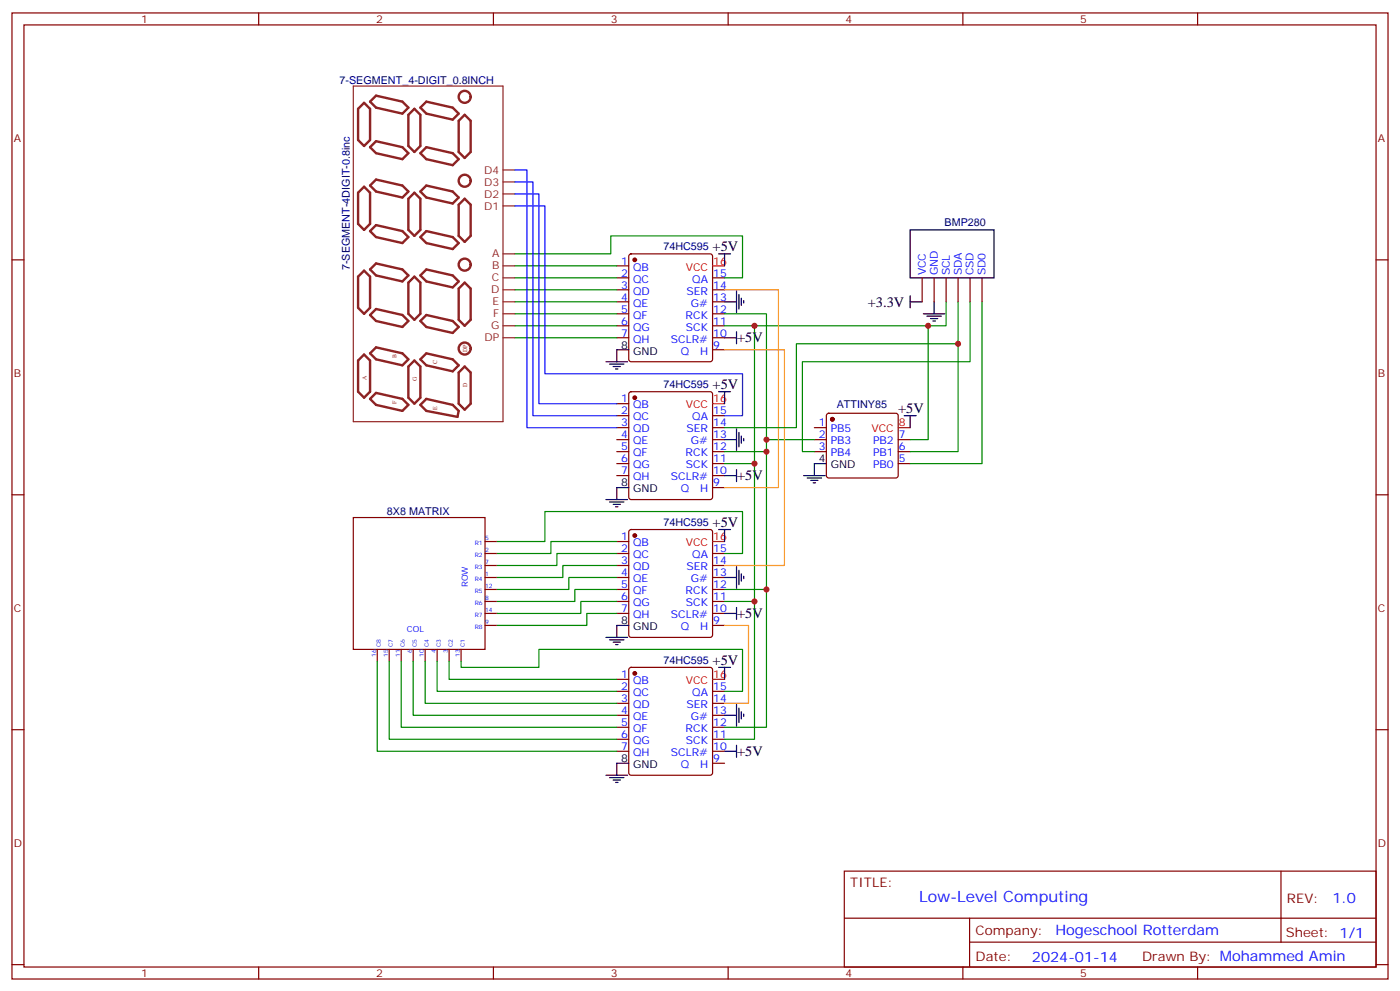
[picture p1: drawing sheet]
<svg xmlns="http://www.w3.org/2000/svg" width="412mm" height="292mm" viewBox="0 0 412 292" stroke-linecap="round" stroke-linejoin="round" font-family="sans-serif">
<g fill="none" stroke="#870000" stroke-width=".35">
<path d="M3.5 3.8h405.4v284.3h-405.4zM7.1 7.3h398.2v277.3h-398.2zM76.2 3.8v3.5M145.3 3.8v3.5M214.5 3.8v3.5M283.6 3.8v3.5M352.8 3.8v3.5M3.5 76.5h3.6M181.7 78.2h3.5M185.4 74.9l.5-.2h23.3l.5 .2 .2 .5v30.4l-.2 .5-.5 .2h-23.3l-.5-.3-.2-.4v-30.4zM405.3 76.5h3.6M181.7 81.8h3.5"/>
<path d="M181.7 85.3h3.5M181.7 88.8h3.5M181.7 92.4h3.5M181.7 95.9h3.5M181.7 99.4h3.5M209.9 81.8h3.5M209.9 85.3h3.5M209.9 88.8h3.5M209.9 92.4h3.5M209.9 95.9h3.5M209.9 99.4h3.5M271.6 81.8v7"/>
<path d="M275.2 81.8v7M278.7 81.8v7M282.2 81.8v7M285.8 81.8v7M289.3 81.8v7M181.7 118.8h3.5M185.4 115.5l.5-.2h23.3l.5 .2 .2 .5v30.3l-.2 .5-.5 .2h-23.3l-.5-.2-.2-.5v-30.3zM209.9 102.9h3.5M181.7 125.9h3.5M181.7 129.4h3.5M181.7 132.9h3.5M181.7 136.5h3.5"/>
<path d="M181.7 122.3h3.5M181.7 140h3.5M209.9 125.9h3.5M209.9 129.4h3.5M209.9 132.9h3.5M209.9 136.5h3.5M209.9 122.3h3.5M209.9 140h3.5M239.9 125.9h3.5M239.9 129.4h3.5M239.9 132.9h3.5M243.7 121.8l.4-.2h19.8l.5 .2 .2 .5v17.7l-.3 .5-.4 .2h-19.8l-.5-.2-.2-.5v-17.7z"/>
<path d="M264.6 129.4h3.5M264.6 132.9h3.5M264.6 136.5h3.5M3.5 145.6h3.6M104.1 152.3h38.8v38.8h-38.8zM142.9 159.4h3.5M181.7 159.4h3.5M185.4 156.1l.5-.2h23.3l.5 .2 .2 .5v30.3l-.2 .5-.5 .2h-23.3l-.5-.2-.2-.5v-30.3zM209.9 143.5h3.5M405.3 145.6h3.6M142.9 162.9h3.5M142.9 166.4h3.5"/>
<path d="M142.9 170h3.5M142.9 173.5h3.5M142.9 177h3.5M181.7 162.9h3.5M181.7 166.4h3.5M181.7 170h3.5M181.7 173.5h3.5M181.7 177h3.5M209.9 162.9h3.5M209.9 166.4h3.5M209.9 170h3.5M209.9 173.5h3.5"/>
<path d="M209.9 177h3.5M111.1 191.1v3.6M114.7 191.1v3.6M118.2 191.1v3.6M121.7 191.1v3.6M125.2 191.1v3.6M128.8 191.1v3.6M132.3 191.1v3.6M135.8 191.1v3.6M142.9 180.6h3.5M142.9 184.1h3.5M181.7 180.6h3.5"/>
<path d="M181.7 200h3.5M185.4 196.6l.5-.2h23.3l.5 .2 .2 .5v30.4l-.2 .5-.5 .2h-23.3l-.5-.3-.2-.4v-30.4zM209.9 180.6h3.5M209.9 184.1h3.5M3.5 214.8h3.6M181.7 203.5h3.5M181.7 207h3.5M181.7 210.5h3.5M181.7 214.1h3.5M181.7 217.6h3.5M209.9 203.5h3.5M209.9 207h3.5"/>
<path d="M209.9 210.5h3.5M209.9 214.1h3.5M209.9 217.6h3.5M405.3 214.8h3.6M181.7 221.1h3.5M209.9 221.1h3.5M209.9 224.6h3.5M248.7 256.4h156.6v28.2h-156.6zM377.3 256.4v20.9M248.7 270.2h156.5M285.6 277.3h119.6M285.6 270.2v14.2"/>
<path d="M3.5 283.9h3.6M76.2 284.6v3.5M145.3 284.6v3.5M214.5 284.6v3.5M283.6 284.6v3.5M352.8 284.6v3.5M405.3 283.9h3.6"/>
</g>
<g fill="#870000" stroke="#870000" stroke-width=".35">
<circle cx="245.2" cy="123.4" r=".53"/>
<circle cx="187" cy="76.5" r=".53"/>
<circle cx="187" cy="117.1" r=".53"/>
<circle cx="187" cy="157.6" r=".53"/>
<circle cx="187" cy="198.2" r=".53"/>
</g>
<g fill="none" stroke="#000" stroke-width=".35">
<path d="M211.7 74.7h3.5M213.4 74.7v3.5M268.1 67.7h24.7v14.1h-24.7zM213.4 88.8h3.6M213.4 99.4h3.6M217 85.7v6.3M217 97.6v3.6M217.7 86.7v4.2M218.4 87.8v2.1M219.1 88.5v.7M268.1 87.1v3.5M268.1 88.8h3.5"/>
<path d="M272 92.4h6.3M273 93.1h4.3M274.1 93.8h2.1M274.8 94.5h.7M275.2 88.8v3.6M178.5 106.5h6.4M179.6 107.2h4.2M180.6 107.9h2.1M181.3 108.6h.7M185.2 102.9h-3.5v3.6M211.7 115.3h3.5M213.4 115.3v3.5"/>
<path d="M213.4 140h3.6M213.4 129.4h3.6M217 126.2v6.4M217 138.2v3.5M217.7 127.3v4.2M218.4 128.3v2.2M219.1 129v.8M236.7 140h6.4M243.4 136.5h-3.5v3.5M266.3 122.3h3.6M268.1 122.3v3.6M178.5 147h6.4"/>
<path d="M179.6 147.7h4.2M180.6 148.4h2.1M181.3 149.2h.7M185.2 143.5h-3.5v3.5M211.7 155.9h3.5M213.4 155.9v3.5M237.8 140.7h4.2M238.8 141.4h2.1M239.5 142.1h.7M213.4 170h3.6M217 166.8v6.3M217 178.8v3.5"/>
<path d="M217.7 167.9v4.2M218.4 168.9v2.1M219.1 169.6v.7M178.5 187.6h6.4M179.6 188.3h4.2M180.6 189h2.1M181.3 189.7h.7M185.2 184.1h-3.5v3.5M211.7 196.4h3.5M213.4 196.4v3.6M213.4 180.6h3.6M213.4 210.5h3.6"/>
<path d="M217 207.4v6.3M217 219.4v3.5M217.7 208.4v4.3M218.4 209.5v2.1M219.1 210.2v.7M178.5 228.2h6.4M179.6 228.9h4.2M180.6 229.6h2.1M181.3 230.3h.7M185.2 224.6h-3.5v3.6M213.4 221.1h3.6"/>
</g>
<path d="M209.9 78.2h3.5M209.9 118.8h3.5M264.6 125.9h3.5M209.9 159.4h3.5M209.9 200h3.5" fill="none" stroke="#f00" stroke-width=".35"/>
<g fill="none" stroke="#8c2424" stroke-width=".35">
<path d="M104.1 25.3h44.1v98.8h-44.1zM148.2 57.1h3.5M148.2 53.6h3.5M148.2 50h3.5M148.2 78.2h3.5M148.2 74.7h3.5M148.2 60.6h3.5M148.2 99.4h3.5M148.2 95.9h3.5M148.2 92.4h3.5M148.2 88.8h3.5M148.2 85.3h3.5"/>
<path d="M148.2 81.8h3.5"/>
</g>
<g fill="none" stroke="#8c2424" stroke-width=".71">
<path d="M105.5 32l1.7-1.7 1.8 1.7v9.2l-1.8 1.8-1.7-1.8zM110.8 28.2l7.7 1.7 1.8 1.8-1.8 1.7-7.7-1.7-1.8-1.8zM122.1 32l1.7 1.8v9.2l-1.7 1.7-1.8-1.7v-9.2zM123.8 31.7l1.8-1.8 7.7 1.8 1.8 1.7-1.8 1.8-7.7-1.8zM136.9 33.8l1.7 1.8v9.1l-1.7 1.8-1.8-1.8v-9.1zM105.5 56.7l1.7-1.7 1.8 1.7v9.2l-1.8 1.8-1.7-1.8zM109 54.6l1.8-1.8 7.7 1.8 1.8 1.8-1.8 1.7-7.7-1.7zM109 43.3l1.8-1.7 7.7 1.7 1.8 1.8-1.8 1.7-7.7-1.7zM120.3 58.5l1.8-1.8 1.7 1.8v9.2l-1.7 1.7-1.8-1.7zM123.8 56.4l1.8-1.8 7.7 1.8 1.8 1.7-1.8 1.8-7.7-1.8zM123.8 45.1l1.8-1.8 7.7 1.8 1.8 1.7-1.8 1.8-7.7-1.8zM136.9 58.5l1.7 1.8v9.1l-1.7 1.8-1.8-1.8v-9.1z"/>
<path d="M109 79.3l1.8-1.8 7.7 1.8 1.8 1.8-1.8 1.7-7.7-1.7zM110.8 66.3l7.7 1.7 1.8 1.8-1.8 1.7-7.7-1.7-1.8-1.8zM123.8 69.8l1.8-1.8 7.7 1.8 1.8 1.7-1.8 1.8-7.7-1.8zM105.5 81.4l1.7-1.7 1.8 1.7v9.2l-1.8 1.8-1.7-1.8zM109 92.7l1.8-1.8 7.7 1.8 1.8 1.8-1.8 1.7-7.7-1.7zM120.3 83.2l1.8-1.8 1.7 1.8v9.2l-1.7 1.7-1.8-1.7zM123.8 94.5l1.8-1.8 7.7 1.8 1.8 1.7-1.8 1.8-7.7-1.8zM123.8 81.1l1.8-1.8 7.7 1.8 1.8 1.7-1.8 1.8-7.7-1.8zM135.1 84.9l1.8-1.7 1.7 1.7v9.2l-1.7 1.8-1.8-1.8zM105.5 106.1l1.7-1.7 1.8 1.7v9.2l-1.8 1.8-1.7-1.8zM109 117.4l1.8-1.8 7.7 1.8 1.8 1.8-1.8 1.7-7.7-1.7zM110.8 102.2l7.7 1.8 1.8 1.8-1.8 1.7-7.7-1.7-1.8-1.8z"/>
<path d="M120.3 107.9l1.8-1.8 1.7 1.8v9.2l-1.7 1.7-1.8-1.7zM123.8 119.2l1.8-1.8 7.7 1.8 1.8 1.7-.3 1.8-9.2-1.8zM123.8 105.8l1.8-1.8 7.7 1.8 1.8 1.7-1.8 1.8-7.7-1.8zM136.9 107.9l1.7 1.7v9.2l-1.7 1.8-1.8-1.8v-9.2z"/>
<circle cx="136.9" cy="28.5" r="1.76"/>
<circle cx="136.9" cy="53.2" r="1.76"/>
<circle cx="136.9" cy="77.9" r="1.76"/>
<circle cx="136.9" cy="102.6" r="1.76"/>
</g>
<g fill="none" stroke="#008700" stroke-width=".35">
<path d="M151.7 74.7h28.2v-5.3h38.8v12.4h-5.3M151.7 78.2h30M151.7 99.4h30M151.7 95.9h30M151.7 92.4h30M151.7 88.8h30M151.7 85.3h30M151.7 81.8h30M213.4 95.9h60v33.5h-5.3M213.4 92.4h12.4v37h14.1M222.2 95.9v40.6h-8.8M278.7 88.8v7.1h-5.3"/>
<path d="M282.2 88.8v44.1h-14.1M285.8 88.8v17.7h-49.4v26.4h3.5M289.3 88.8v47.7h-21.2M282.2 101.2h-47.6v24.7h-21.2M213.4 132.9h12.4M222.2 136.5v40.5h-8.8M225.8 129.4v44.1h-12.4M146.4 159.4h14.1v-8.8h58.2v12.3h-5.3M181.7 159.4h-19.4v3.5h-15.9M181.7 162.9h-17.7v3.5h-17.6M181.7 166.4h-15.9v3.6h-19.4M181.7 170h-14.1v3.5h-21.2"/>
<path d="M181.7 173.5h-12.4v3.5h-22.9M181.7 177h-10.6v3.6h-24.7M222.2 177v40.6h-8.8M225.8 173.5v40.6h-12.4M111.1 194.7v26.4h70.6M114.7 194.7v22.9h67M118.2 194.7v19.4h63.5M121.7 194.7v15.8h60M125.2 194.7v12.3h56.5M128.8 194.7v8.8h52.9M132.3 194.7v5.3h49.4M135.8 194.7v1.7h22.9v-5.3h60v12.4h-5.3"/>
<path d="M181.7 180.6h-8.8v3.5h-26.5"/>
</g>
<path d="M151.7 57.1h7v61.7h23M151.7 53.6h5.3v68.7h24.7M151.7 50h3.5v75.9h26.5M151.7 60.6h8.8v49.4h58.2v12.3h-5.3" fill="none" stroke="#00f" stroke-width=".35"/>
<path d="M213.4 85.3h15.9v58.2h-15.9M213.4 102.9h17.7v63.5h-17.7M213.4 184.1h7.1v22.9h-7.1" fill="none" stroke="#f90" stroke-width=".35"/>
<g fill="#c00">
<circle cx="222.3" cy="95.9" r=".88"/>
<circle cx="222.3" cy="136.5" r=".88"/>
<circle cx="222.3" cy="177" r=".88"/>
<circle cx="225.8" cy="129.4" r=".88"/>
<circle cx="225.8" cy="173.5" r=".88"/>
<circle cx="225.8" cy="132.9" r=".88"/>
<circle cx="273.4" cy="95.9" r=".88"/>
<circle cx="282.2" cy="101.2" r=".88"/>
</g>
<text font-size="4.6" fill="#00f" x="270.8" y="265.4">Low-Level Computing</text>
<g font-size="4.2">
<text x="209.9" y="74">+5V</text>
<text x="255.6" y="90.2">+3.3V</text>
<text x="217.1" y="100.8">+5V</text>
<text x="209.9" y="114.6">+5V</text>
<text x="264.6" y="121.6">+5V</text>
<text x="217.1" y="141.4">+5V</text>
<text x="209.9" y="155.2">+5V</text>
<text x="217.1" y="181.9">+5V</text>
<text x="209.9" y="195.7">+5V</text>
<text x="217.1" y="222.5">+5V</text>
</g>
<g font-size="4.2" fill="#00f">
<text x="392.5" y="265.7">1.0</text>
<text x="310.9" y="275.2">Hogeschool Rotterdam</text>
<text x="304" y="283">2024-01-14</text>
</g>
<g font-size="3.9" fill="#800">
<text x="250.5" y="261">TITLE:</text>
<text x="379.1" y="265.7">REV:</text>
<text x="287.4" y="275.2">Company:</text>
<text x="378.7" y="275.8">Sheet: 1/1</text>
<text x="287.4" y="282.9">Date:</text>
<text x="336.4" y="282.9">Drawn By: Mohammed Amin</text>
</g>
<g font-size="3.2" fill="#800">
<text x="41.6" y="6.8">1</text>
<text x="110.8" y="6.8">2</text>
<text x="179.9" y="6.8">3</text>
<text x="249.1" y="6.8">4</text>
<text x="318.2" y="6.8">5</text>
<text x="4.1" y="41.9">A</text>
<text x="405.9" y="41.9">A</text>
<text x="4.1" y="111.1">B</text>
<text x="405.9" y="111.1">B</text>
<text x="4.1" y="180.2">C</text>
<text x="405.9" y="180.2">C</text>
<text x="4.1" y="249.3">D</text>
<text x="405.9" y="249.3">D</text>
<text x="41.6" y="287.6">1</text>
<text x="110.8" y="287.6">2</text>
<text x="179.9" y="287.6">3</text>
<text x="249.1" y="287.6">4</text>
<text x="318.2" y="287.6">5</text>
</g>
<g font-size="3.2" fill="#000080">
<text x="100" y="24.6">7-SEGMENT_4-DIGIT_0.8INCH</text>
<text x="278.2" y="66.6">BMP280</text>
<text x="195.4" y="73.7">74HC595</text>
<text x="103" y="79.5" transform="rotate(-90 103 79.5)">7-SEGMENT-4DIGIT-0.8inc</text>
<text x="195.4" y="114.2">74HC595</text>
<text x="246.5" y="120">ATTINY85</text>
<text x="114" y="151.7">8X8 MATRIX</text>
<text x="195.4" y="154.8">74HC595</text>
<text x="195.4" y="195.4">74HC595</text>
</g>
<g font-size="3.2" fill="#8d2323">
<text x="142.6" y="51.1">D4</text>
<text x="142.6" y="58.1">D2</text>
<text x="142.6" y="54.6">D3</text>
<text x="142.6" y="61.7">D1</text>
<text x="144.9" y="75.8">A</text>
<text x="144.9" y="82.8">C</text>
<text x="144.9" y="79.3">B</text>
<text x="144.7" y="86.4">D</text>
<text x="145.1" y="89.9">E</text>
<text x="145.3" y="93.4">F</text>
<text x="142.7" y="100.5">DP</text>
<text x="144.6" y="96.9">G</text>
</g>
<g font-size="3.2" fill="#00f">
<text x="183" y="77.9">1</text>
<text x="183" y="81.4">2</text>
<text x="186.5" y="79.7">QB</text>
<text x="186.5" y="83.2">QC</text>
<text x="203.9" y="83.2">QA</text>
<text x="210.1" y="81.4">15</text>
<text x="272.7" y="81.1" transform="rotate(-90 272.7 81.1)">VCC</text>
<text x="276.2" y="81.1" transform="rotate(-90 276.2 81.1)">GND</text>
<text x="279.8" y="81.1" transform="rotate(-90 279.8 81.1)">SCL</text>
<text x="283.3" y="81.1" transform="rotate(-90 283.3 81.1)">SDA</text>
<text x="286.8" y="81.1" transform="rotate(-90 286.8 81.1)">CSD</text>
<text x="290.3" y="81.1" transform="rotate(-90 290.3 81.1)">SD0</text>
<text x="183" y="84.9">3</text>
<text x="183" y="88.5">4</text>
<text x="186.5" y="86.7">QD</text>
<text x="202.2" y="86.7">SER</text>
<text x="210.1" y="88.5">13</text>
<text x="210.1" y="84.9">14</text>
<text x="183" y="92">5</text>
<text x="183" y="95.5">6</text>
<text x="186.5" y="90.2">QE</text>
<text x="186.5" y="93.8">QF</text>
<text x="202" y="93.8">RCK</text>
<text x="203.5" y="90.2">G#</text>
<text x="210.1" y="95.5">11</text>
<text x="210.1" y="92">12</text>
<text x="183" y="99.1">7</text>
<text x="186.5" y="97.3">QG</text>
<text x="186.5" y="100.8">QH</text>
<text x="197.6" y="100.8">SCLR#</text>
<text x="202" y="97.3">SCK</text>
<text x="210.1" y="99.1">10</text>
<text x="200.5" y="104.4">Q</text>
<text x="206.2" y="104.4">H</text>
<text x="210.1" y="102.6">9</text>
<text x="183" y="118.5">1</text>
<text x="183" y="122">2</text>
<text x="183" y="125.5">3</text>
<text x="186.5" y="120.2">QB</text>
<text x="186.5" y="123.8">QC</text>
<text x="203.9" y="123.8">QA</text>
<text x="210.1" y="125.5">14</text>
<text x="210.1" y="122">15</text>
<text x="241.2" y="125.5">1</text>
<text x="183" y="129">4</text>
<text x="186.5" y="127.3">QD</text>
<text x="186.5" y="130.8">QE</text>
<text x="202.2" y="127.3">SER</text>
<text x="203.5" y="130.8">G#</text>
<text x="210.1" y="129">13</text>
<text x="241.2" y="129">2</text>
<text x="244.7" y="127.3">PB5</text>
<text x="244.7" y="130.8">PB3</text>
<text x="257.2" y="130.8">PB2</text>
<text x="264.8" y="129">7</text>
<text x="183" y="132.6">5</text>
<text x="183" y="136.1">6</text>
<text x="186.5" y="134.3">QF</text>
<text x="186.5" y="137.9">QG</text>
<text x="202" y="134.3">RCK</text>
<text x="202" y="137.9">SCK</text>
<text x="210.1" y="136.1">11</text>
<text x="210.1" y="132.6">12</text>
<text x="241.2" y="132.6">3</text>
<text x="244.7" y="134.3">PB4</text>
<text x="257.2" y="137.9">PB0</text>
<text x="257.2" y="134.3">PB1</text>
<text x="264.8" y="136.1">5</text>
<text x="264.8" y="132.6">6</text>
<text x="183" y="139.6">7</text>
<text x="186.5" y="141.4">QH</text>
<text x="197.6" y="141.4">SCLR#</text>
<text x="210.1" y="143.2">9</text>
<text x="210.1" y="139.6">10</text>
<text x="200.5" y="144.9">Q</text>
<text x="206.2" y="144.9">H</text>
<text x="183" y="159">1</text>
<text x="186.5" y="160.8">QB</text>
<text x="183" y="162.6">2</text>
<text x="183" y="166.1">3</text>
<text x="186.5" y="164.3">QC</text>
<text x="186.5" y="167.9">QD</text>
<text x="202.2" y="167.9">SER</text>
<text x="203.9" y="164.3">QA</text>
<text x="210.1" y="166.1">14</text>
<text x="210.1" y="162.6">15</text>
<text x="183" y="169.6">4</text>
<text x="183" y="173.1">5</text>
<text x="186.5" y="171.4">QE</text>
<text x="203.5" y="171.4">G#</text>
<text x="210.1" y="173.1">12</text>
<text x="210.1" y="169.6">13</text>
<text x="183" y="176.7">6</text>
<text x="186.5" y="174.9">QF</text>
<text x="186.5" y="178.4">QG</text>
<text x="202" y="174.9">RCK</text>
<text x="202" y="178.4">SCK</text>
<text x="210.1" y="176.7">11</text>
<text x="183" y="180.2">7</text>
<text x="186.5" y="182">QH</text>
<text x="197.6" y="182">SCLR#</text>
<text x="200.5" y="185.5">Q</text>
<text x="206.2" y="185.5">H</text>
<text x="210.1" y="183.7">9</text>
<text x="210.1" y="180.2">10</text>
<text x="183" y="199.6">1</text>
<text x="183" y="203.1">2</text>
<text x="186.5" y="201.4">QB</text>
<text x="210.1" y="203.1">15</text>
<text x="183" y="206.7">3</text>
<text x="186.5" y="204.9">QC</text>
<text x="186.5" y="208.4">QD</text>
<text x="202.2" y="208.4">SER</text>
<text x="203.9" y="204.9">QA</text>
<text x="210.1" y="206.7">14</text>
<text x="183" y="210.2">4</text>
<text x="183" y="213.7">5</text>
<text x="186.5" y="211.9">QE</text>
<text x="186.5" y="215.5">QF</text>
<text x="202" y="215.5">RCK</text>
<text x="203.5" y="211.9">G#</text>
<text x="210.1" y="213.7">12</text>
<text x="210.1" y="210.2">13</text>
<text x="183" y="217.2">6</text>
<text x="183" y="220.8">7</text>
<text x="186.5" y="219">QG</text>
<text x="202" y="219">SCK</text>
<text x="210.1" y="220.8">10</text>
<text x="210.1" y="217.2">11</text>
<text x="186.5" y="222.5">QH</text>
<text x="197.6" y="222.5">SCLR#</text>
<text x="200.5" y="226.1">Q</text>
<text x="206.2" y="226.1">H</text>
<text x="210.1" y="224.3">9</text>
</g>
<g font-size="3.2" fill="#f00">
<text x="210.1" y="77.9">16</text>
<text x="202" y="79.7">VCC</text>
<text x="210.1" y="118.5">16</text>
<text x="202" y="120.2">VCC</text>
<text x="264.8" y="125.5">8</text>
<text x="256.7" y="127.3">VCC</text>
<text x="202" y="160.8">VCC</text>
<text x="210.1" y="159">16</text>
<text x="202" y="201.4">VCC</text>
<text x="210.1" y="199.6">16</text>
</g>
<g font-size="3.2">
<text x="183" y="102.6">8</text>
<text x="186.5" y="104.4">GND</text>
<text x="241.2" y="136.1">4</text>
<text x="244.7" y="137.9">GND</text>
<text x="183" y="143.2">8</text>
<text x="186.5" y="144.9">GND</text>
<text x="183" y="183.7">8</text>
<text x="186.5" y="185.5">GND</text>
<text x="183" y="224.3">8</text>
<text x="186.5" y="226.1">GND</text>
</g>
<g font-size="2.5" fill="#00f">
<text x="137.8" y="172.8" transform="rotate(-90 137.8 172.8)">ROW</text>
<text x="119.9" y="186.1">COL</text>
</g>
<g font-size="1.8" fill="#8d2323">
<text x="116.8" y="105.4" transform="rotate(-90 116.8 105.4)">B</text>
<text x="128.8" y="107.2" transform="rotate(-90 128.8 107.2)">C</text>
<text x="137.6" y="103.6" transform="rotate(-90 137.6 103.6)">DP</text>
<text x="107.9" y="111.8" transform="rotate(-90 107.9 111.8)">A</text>
<text x="122.8" y="112.1" transform="rotate(-90 122.8 112.1)">G</text>
<text x="137.6" y="113.9" transform="rotate(-90 137.6 113.9)">D</text>
<text x="116.8" y="118.8" transform="rotate(-90 116.8 118.8)">F</text>
<text x="128.8" y="120.6" transform="rotate(-90 128.8 120.6)">E</text>
</g>
<g font-size="1.8" fill="#00f">
<text x="139.8" y="160.4">R1</text>
<text x="142.9" y="159">5</text>
<text x="139.8" y="164">R2</text>
<text x="139.8" y="167.5">R3</text>
<text x="142.9" y="162.6">2</text>
<text x="142.9" y="166.1">7</text>
<text x="139.8" y="171">R4</text>
<text x="142.9" y="169.6">1</text>
<text x="142.9" y="173.1">12</text>
<text x="139.8" y="178.1">R6</text>
<text x="139.8" y="174.6">R5</text>
<text x="142.9" y="176.7">8</text>
<text x="139.8" y="185.1">R8</text>
<text x="139.8" y="181.6">R7</text>
<text x="142.9" y="183.7">9</text>
<text x="142.9" y="180.2">14</text>
<text x="112.2" y="190.4" transform="rotate(-90 112.2 190.4)">C8</text>
<text x="115.7" y="190.4" transform="rotate(-90 115.7 190.4)">C7</text>
<text x="119.2" y="190.4" transform="rotate(-90 119.2 190.4)">C6</text>
<text x="122.8" y="190.4" transform="rotate(-90 122.8 190.4)">C5</text>
<text x="126.3" y="190.4" transform="rotate(-90 126.3 190.4)">C4</text>
<text x="129.8" y="190.4" transform="rotate(-90 129.8 190.4)">C3</text>
<text x="133.3" y="190.4" transform="rotate(-90 133.3 190.4)">C2</text>
<text x="136.9" y="190.4" transform="rotate(-90 136.9 190.4)">C1</text>
<text x="110.8" y="193.4" transform="rotate(-90 110.8 193.4)">16</text>
<text x="114.3" y="193.4" transform="rotate(-90 114.3 193.4)">15</text>
<text x="117.8" y="193.4" transform="rotate(-90 117.8 193.4)">11</text>
<text x="121.4" y="192.3" transform="rotate(-90 121.4 192.3)">6</text>
<text x="124.9" y="193.4" transform="rotate(-90 124.9 193.4)">10</text>
<text x="128.4" y="192.3" transform="rotate(-90 128.4 192.3)">4</text>
<text x="131.9" y="192.3" transform="rotate(-90 131.9 192.3)">3</text>
<text x="135.5" y="193.4" transform="rotate(-90 135.5 193.4)">13</text>
</g>
</svg>
